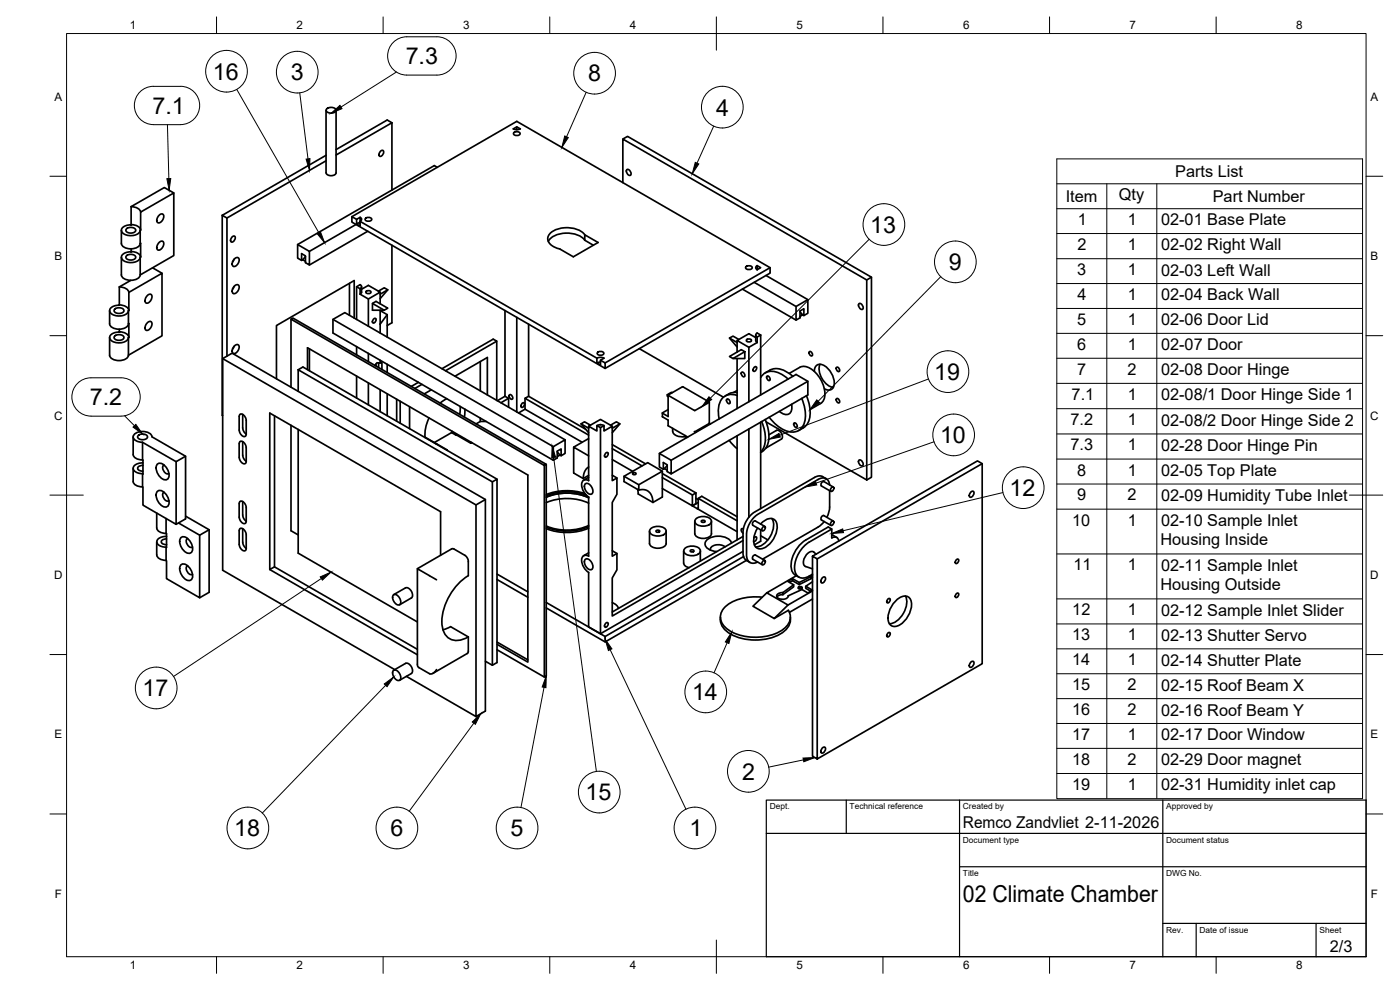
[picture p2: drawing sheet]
<svg xmlns="http://www.w3.org/2000/svg" width="420mm" height="297mm" viewBox="0 0 420 297" stroke-linecap="round" stroke-linejoin="round" font-family="sans-serif">
<!-- layer: Visible -->
<g fill="none" stroke="#000" stroke-width=".51">
<path d="M97.9 33.1v18.8M98 32.7a1.95 1.95 0 0 1 2.8 .2 1.67 1.67 0 0 1-2.8 .6zM100.9 33.1v18.8a1.73 1.73 0 0 1-3 0M117.6 36.8l-1.4-.8-15.3 8.9M117.6 36.8v20.3M117.6 36.8l-16.7 9.7M154 38.7l1.1-.6v.8M154 38.7l1.3 .2 .9-.2M154.2 39.9l.5-.4h.8l.6 .6a1.16 1.16 0 0 1-2 0zM155.1 38.1l1.1 .6M52.2 57.9l-2.9-1.6-10 5.7v5.5a2.4 2.4 0 0 0-2.9 1.7 3.5 3.5 0 0 0 5 .9l.7-1M97.9 46.6l-31.2 18"/>
<path d="M97.9 48.2l-29.8 17.2M114.2 45.4l.7-.3a1.16 1.16 0 0 1-1 1.8l-.2-.5zM131.2 50.2l-.9-.5-41 23.7M186.9 54.8v-13.1l73.2 42.3v60M186.9 41.7l1.4-.8 73.2 42.3v60l-1.4 .8M188.2 50.9a1.16 1.16 0 0 1 1 1.7 1.16 1.16 0 0 1-1-1.7zM36.4 77.2v5.3a3.2 3.2 0 0 0 4.3 1.4 1.73 1.73 0 0 0 1.4-1.4M36.4 69.1v3.9a3.2 3.2 0 0 0 4.3 1.4 1.73 1.73 0 0 0 1.4-1.4M37.9 68.7a1.95 1.95 0 0 1 2.8 .3 1.67 1.67 0 0 1-2.8 .5zM37.9 76.8a1.95 1.95 0 0 1 2.8 .2 1.67 1.67 0 0 1-2.8 .6zM39.3 74.7v.9a2.4 2.4 0 0 0-2.9 1.7 3.5 3.5 0 0 0 5 .9l.7-1M39.4 67.4a2.64 2.64 0 0 1 2.8 1.6"/>
<path d="M39.4 75.5a2.64 2.64 0 0 1 2.8 1.6M39.4 62a2.64 2.64 0 0 1 2.8 1.6M42.1 69.1l.1-5.5 10-5.7v18.8l-10.1 5.8M42.1 73.1v9.4M42.1 69.1v4M47.8 64.6a.77 .77 0 0 1 1.3 0 1.95 1.95 0 0 1-1.6 2.3 1.42 1.42 0 0 1 .3-2.3zM47.8 72.7a.77 .77 0 0 1 1.3 0 1.95 1.95 0 0 1-1.6 2.3 1.42 1.42 0 0 1 .3-2.3zM66.7 64.6l1.4 .8v41.5M66.7 64.6l.1 60.1M69.6 71.1l.8-.2a1.16 1.16 0 0 1-1 1.7l-.2-.5zM70.3 77.8l-.5 .8M70.4 77.6a.77 .77 0 0 1 1.3 0 1.95 1.95 0 0 1-1.6 2.4 1.42 1.42 0 0 1 .3-2.4z"/>
<path d="M90.9 77.9l.8 .5M91.7 77l-1.2 1.1v-2l1.2 .7v2l1.2 .7v-4.1l-3.6-2v4.1l1.2 .6M105.6 65l49.5-28.6 76 43.9v1.6l-49.5 28.6M106.8 67.4l-13.9 8M107 65.8l-1.4-.8v1.6l76 43.9v-1.6l-1.4-.8M108.1 66.6l-1.1 .7v-1.5l1.1-.6v2.7l-1.1-.6M108.1 66.4l71 41.1M108.1 65.2l.4 .5-.4 .7M109.6 65.6l.6-.3h.7l.7 .5a1.16 1.16 0 0 1-2 0zM110.4 69.4l-17.5 10.1M117.6 73.6v23.2l-1.4 .9M175.5 72.1l2.6 1.5"/>
<path d="M175.5 70.4a8 8 0 0 0-10.5-.2 2.5 2.5 0 0 0 1.4 4l1.7 .5 4 2.4 7.4-4.3-4-2.4v1.7M175.5 72.1a7.9 7.9 0 0 0-10.6-.2l-.3 .5M227.2 79.7l1.1 .6-1.1 .6zM227.2 79.7l-.4 .5 .4 .7M32.9 93.2v4a3.2 3.2 0 0 0 4.2 1.3 1.73 1.73 0 0 0 1.4-1.3M34.4 92.8a1.95 1.95 0 0 1 2.8 .3 1.67 1.67 0 0 1-2.8 .5zM35.7 91.6h.1M35.7 91.6a2.4 2.4 0 0 0-2.8 1.7 3.5 3.5 0 0 0 5 .9l.6-1M35.8 91.5l-.1 .1M35.8 99.6h-.1a2.4 2.4 0 0 0-2.8 1.8 3.5 3.5 0 0 0 5 .9l.6-1M35.8 86.1v5.4M35.8 98.8v.8"/>
<path d="M35.8 91.5a2.64 2.64 0 0 1 2.9 1.6M35.8 99.6a2.64 2.64 0 0 1 2.9 1.6M35.8 86.1a2.64 2.64 0 0 1 2.9 1.6M38.5 97.1l.2 4.1M38.5 93.2v4M38.7 93.1v-5.4l9.9-5.7v18.8l-10.1 5.8v-5.3M38.7 93.1l-.2 .1M39.2 84.1l-3.4 2M44.2 88.7a.77 .77 0 0 1 1.4 0 1.95 1.95 0 0 1-1.7 2.3 1.42 1.42 0 0 1 .3-2.3zM44.2 96.8a.77 .77 0 0 1 1.4 0 1.95 1.95 0 0 1-1.7 2.3 1.42 1.42 0 0 1 .3-2.3zM45.8 80.4l2.8 1.6M70.3 85.9l-.5 .9"/>
<path d="M70.4 85.8a.77 .77 0 0 1 1.3 0 1.95 1.95 0 0 1-1.6 2.3 1.42 1.42 0 0 1 .3-2.3zM87.3 95.8l.6-.4 76 43.9-.5 .4zM87.3 95.8v20.4M99.9 95.8l66.2 38.2M104.9 85v9.6M106.3 95.4v-11.2l-23.3 13.5v16M107 86l1.1 .6v1.7l2.5 1.4 3.5-2-3.5-2.1-2.1 1.2M108.1 85.4l-1.1 .6v9.8M108.1 85.4l.4 .5-.4 .7M108.5 86v1.6l-.4 .7M109.8 87.5a.82 .82 0 0 1 .9-.3 .82 .82 0 0 1 .6 .6 .82 .82 0 0 1-.8 .3 .82 .82 0 0 1-.7-.6zM110.6 89.7v8.2"/>
<path d="M111.8 91l3.5 2.1 1.1-.6-3.6-2.1-1 .6v2.1h3.5M112.1 95.8l.4-.3a.75 .75 0 0 1 .2 .9 .75 .75 0 0 1-.9 .4zM113.6 87.4l1.7-1.1 1.1 .7-2.3 1.3M114.1 93.2l2.1 1.2-2.1 2.9M114.1 87.7v3.4M114.1 93.1v6.8M116.2 94.4v6.7M116.4 87l-2.3 2.6M151.6 93.2v25.7l-2.3 1.3M155.1 95.2v28.4M158.6 97.3v21.6M222.8 86.7l16.1 9.3"/>
<path d="M223.8 80.1l.6-.3h.7l.7 .5a1.16 1.16 0 0 1-2 0zM226.4 84.7l12.5 7.3M229.9 82.7l12.5 7.2M231.1 80.3l-49.5 28.6M240.1 93.5l.8 1-.8 .4M240.9 94.5l.4 .2v-2.1l-1.2 .7v2.1l-1.2 .6v-4l3.5-2.1v4.1l-1.1 .7M257.8 91.1a1.16 1.16 0 0 1 1.1 1.7 1.16 1.16 0 0 1-1.1-1.7zM261.5 83.2l-1.4 .8M32.9 106.6a3.2 3.2 0 0 0 4.2 1.4 1.73 1.73 0 0 0 1.4-1.4M32.9 101.3v5.3M34.4 100.9a1.95 1.95 0 0 1 2.8 .2 1.67 1.67 0 0 1-2.8 .5zM38.7 101.2l-.2 .1"/>
<path d="M66.8 107.6l76.1 43.9 2.8-1.6v63.4l-2.8 1.7v-63.5M70.3 103.9l-.5 .9M70.4 103.8a.77 .77 0 0 1 1.3 0 1.95 1.95 0 0 1-1.6 2.3 1.42 1.42 0 0 1 .3-2.3zM89.5 110.9l58.3 33.7 1.4-.8v55l-1.4 .8-2.1-1.2M89.5 110.9v6.5M89.5 110.9l1.4-.8 58.3 33.7M92.3 110.9v-6.6l66.1 38.2v56.2l-9.2-5.4M92.9 104.7v6.6M107 104v2.5M107 112.8v6.6M110.6 106v2.5M110.6 114.9v6.6"/>
<path d="M112.7 109.3l.2 .5M113.6 108.9v1.4M114.1 108.1v.8l.5-.1v2M114.1 108.9l-1-.1-.6 .8M114.1 116.9v6.6M116.2 109.3v2.5M116.2 118.1v6.6M119 119.8v6.6M125.6 114.7l-2.2 1.2M126.6 115.3l-2.1 1.3M129.5 117l-2.2 1.2M132.7 110.6l15.3-8.8 1.1 .6-15.4 8.8"/>
<path d="M134.1 119.6l-2 1.3M136.5 112.9l9.8-5.6v11.2M144.1 108.5v8.8M149.1 102.4v17.7M151.6 118.9l1 .6-2.3 1.3M152.6 119.5v2.7M152.9 118.4a.82 .82 0 0 1 .8 .5 .82 .82 0 0 1-.1 .9l-.8-.7zM157.6 119.5v3.3l17.1 9.9M158.6 118.9l-1 .6 19.1 11M158.6 118.9l17.2 9.9M179.1 107.5v1.4M179.2 107.5l1.3-.3 .8 .3-1.1 .6v1.4l-1.1-.6"/>
<path d="M179.3 105.8l.5-.3h.8l.6 .5a1.16 1.16 0 0 1-2 0zM180.2 108.6l-1 .3M191.9 104.6l25.2 14.6M200.5 118.6l-.2-.2v.5l.2 .1M200.5 118.6v6.3M200.6 118.5l7.9 4.7 4.3-2.6M201.7 117.8l-.2-.1-1.2 .7M204.8 116.1l-4.3 2.4M204.8 116.1l8 4.5 .1 6.4M218.2 119.7a.82 .82 0 0 1 .8 .5 .82 .82 0 0 1-.2 .9l-.7-.7zM218.9 107l3.6-2.1 1 .6-3.5 2.1zM218.9 101.4l2.3 2.7"/>
<path d="M221.2 117.2l-1 .5M221.2 102.2v3.4M221.2 107.6v15M221.2 117.8h-1.6l-2 1M221.2 118.6a3.9 3.9 0 0 0-5.6 3.7l.2 3.4M221.7 101.9l-1.7-1.1-1.1 .6 2.3 1.4M222.6 111.7a.82 .82 0 0 1 .8 .5 .82 .82 0 0 1-.2 .9l-.7-.8zM223.5 105.5v2.1h-3.5M224 102a.82 .82 0 0 1 .9-.3 .82 .82 0 0 1 .6 .6 .82 .82 0 0 1-.9 .3 .82 .82 0 0 1-.6-.6zM224.7 104.2v16.3M226.3 110.2l.5-.2a.75 .75 0 0 1 .1 .9 .75 .75 0 0 1-.9 .4zM226.8 102.1l.4 .7"/>
<path d="M226.8 101.3l-2.1-1.2-3.5 2.1 3.5 2M226.8 100.5v1.7M227.2 101.1v1.7M227.2 102.8l-2.5 1.4M228.3 100.5l-1.1-.6-.4 .5 .4 .7M228.3 100.5l-1.1 .6M228.3 100.5v18M228.3 113.3a4.2 4.2 0 0 1 6.3-1l1.9 1.4M229.7 111.9a5.5 5.5 0 0 1 7.4 .3l.8 .7M230.1 112.9a.79 .79 0 0 1 .9 .4 .79 .79 0 0 1-.1 .9l-.7-.5zM236.9 112l3.1-1.8a3.8 3.8 0 0 1 4.3 1.1 8.5 8.5 0 0 1 2.9 8.8l-.9 .9M240.6 119.5a9.6 9.6 0 0 1 .2 8.7 4.2 4.2 0 0 1-5.8 .7l-2.6-1.9-1.6-1.8"/>
<path d="M242 118.7a9.6 9.6 0 0 1 .2 8.7l-1.1 1-1.5 .8M242.4 114.4l-41 23.7M242.9 105.6a.76 .76 0 0 1 .8 .3 .76 .76 0 0 1-.1 .9l-.7-.5zM244.4 111.4a1.83 1.83 0 0 1 .9-1.9 1.83 1.83 0 0 1 2.1 .2 5.9 5.9 0 0 1 2.7 6.6 1.76 1.76 0 0 1-2.7 .3M246.1 109.3a5.7 5.7 0 0 0 4 6.9M251 119.6a.76 .76 0 0 1 .8 .4 .76 .76 0 0 1-.1 .9l-.6-.5zM251 110.3a.76 .76 0 0 1 .8 .3 .76 .76 0 0 1-.1 .9l-.6-.5zM40 131.1v5.3a2.49 2.49 0 0 0 2.8 1.6M41.5 130.7a1.95 1.95 0 0 1 2.8 .3 1.67 1.67 0 0 1-2.8 .5zM42.8 132.7l10.1 5.8 2.8-1.6M42.8 132.7v5.3M42.8 138v8.1"/>
<path d="M42.8 132.7a2.49 2.49 0 0 1-2.8-1.6 3.2 3.2 0 0 1 4.2-1.4 1.73 1.73 0 0 1 1.4 1.4l10.1 5.8v18.8l-2.8 1.6M42.9 139.6l-.8 .1a.77 .77 0 0 0-.8 .8 .77 .77 0 0 0 .8 .8l.8 .1M42.9 138.9a2.41 2.41 0 0 0-2.9 1.7l.7 1 .9 .4 1.2 .1M47.1 139.4a1.66 1.66 0 0 1 2.6 .5 2.91 2.91 0 0 1 .5 3.9 3 3 0 0 1-3.3-2.9zM49.2 139.5a1.62 1.62 0 0 0-.1 1.8 1.62 1.62 0 0 0 1.6 .8M52.9 138.5v18.8l-10-5.7-.1-5.5M72 124.3a1.64 1.64 0 0 1 1.9 1.9v4.1a.63 .63 0 0 1-.3 .6 .63 .63 0 0 1-.8 0l-.6-.6-.4-1.3v-4.1zM72 132.5a1.64 1.64 0 0 1 1.9 1.8v4.1a.63 .63 0 0 1-.3 .7 .63 .63 0 0 1-.8-.1l-.6-.6-.4-.8v-4.5zM72.8 124.3l.1 4.5 .4 .8 .6 .6M72.8 132.5v4.1M72.9 136.6l.4 1.2 .6 .6M82.4 124.7v45.4"/>
<path d="M87.3 127.6v31.6l2.2 1.3M89.5 128.8v37.2l35.8 20.6M120.1 120.4v6.6M122.9 122v6.6M127.6 131.2l3.4 2.1M128.8 125.4a10.8 10.8 0 0 0-1.2 5.9M131.1 133.3l3.1 1.7M134.1 135.1h.1M135.5 129.8l-5.2 3M135.5 129.8l1.4 .8M135.7 129.4v.2l1.4 .8M135.7 129.6l-.2 .2"/>
<path d="M137.1 130.4l4.2 2.6M137.1 130.5l-.2 .1M137.1 130.4l-.2 .2M138.1 121.9l-.1 2.4M139.5 122.7l-.1 2.4M141.3 132.6v.4l.3-.2M144.1 125.4v1.1M145.9 126.5h-1.8l-1.2 .7M156.7 121.1l.4-.3a.75 .75 0 0 1 .2 1 .75 .75 0 0 1-.9 .3zM157.6 122.8l-2 1.1M163.9 139.3v63.5l-.5 .3v-63.4M167.2 135.6l.9 .9-.9 .5"/>
<path d="M168.1 136.5l.3 .2v-2l-1.2 .7v2l-1.1 .7v-4.1l3.5-2v4l-1.2 .7M169.6 132l-66.1-38.2-3.6 2v4.1l66.2 38.2M174.4 127.2l2.3 2.6M176.7 127.9l3.5-2.1 3.5 2.1M176.7 136.8l-4.5-2.6v7.7l2.8 1.7 1.7-1M176.7 131.7l-4.5 2.5M177.2 127.6l-1.8-1-1 .6 2.3 1.3M179.2 127.7l1.3-.3 .8 .3M180.1 127.4h.3M180.2 128.3l-1.1-.6v1.6l-2.4-1.4v16.3a1.39 1.39 0 0 0-1.8 .1 1.39 1.39 0 0 0-.3 1.7l.7 1.8 1.4 1.3M181.8 136l.4-.3a.75 .75 0 0 1 .2 1 .75 .75 0 0 1-.9 .3zM183.2 127.6l1.8-1 1 .6-2.3 1.3"/>
<path d="M183.7 137.9l6.2 3.5M183.7 133.4l10 5.8M183.7 134.6l9 5.2M186 127.2l-2.3 2.6M197.9 136l41-23.6 3.5 2v4.1l-41 23.7M198.8 123.9v1.1l1.7 1.1M198.8 124l1.7 1M200.2 139.7l-1.1 1.1v-2l1.1 .7v2l1.2 .7v-4.1l-3.5-2.1v4.1l1.2 .7M200.5 122.9l-1.6 1.1M200.5 126v1.7M200.5 127.7l5.9 3.4M200.5 124.9l.1 .1"/>
<path d="M201.9 128.5a2.24 2.24 0 0 0 2.6 2.6l1.1-.1M205.6 130.7v.3l.3 .2M205.9 131.2l.2 .1M212.8 127.1l-4.4 2.4 .4 .2M212.9 127h-.1M212.9 127l.3 .2M218.8 132.1l2.4 2.5M221.2 130.8v31.2M224.7 128.7v26.5M228.3 126.7v25.9M228.6 126.5a9.7 9.7 0 0 1 .2 8.6l-.5 .5M229.6 125.9a9.6 9.6 0 0 1 .2 8.6l-1.5 1.2"/>
<path d="M229.9 126.6l30.2 17.4M230.8 130.5l2.2-1.4a1.73 1.73 0 0 1 1.5 2.6l-4.7 2.7M237.6 121.3a2.05 2.05 0 0 1-.2 2.2 2.05 2.05 0 0 1-2 .8l-1.5-.9M238.3 127a.79 .79 0 0 1 .8 .4 .79 .79 0 0 1-.1 .9l-.6-.5zM246.3 121.1l-3.2 1.8M257.8 138a1.16 1.16 0 0 1 1.1 1.8 1.16 1.16 0 0 1-1.1-1.8zM294.8 139.1l-49.5 28.6M40 144.5a2.49 2.49 0 0 0 2.8 1.6M40 140.5v4M47 154l.1 4.4a2.49 2.49 0 0 0 2.8 1.6M47.1 147.6a1.66 1.66 0 0 1 2.6 .5 2.91 2.91 0 0 1 .5 3.9 3 3 0 0 1-3.3-2.9zM49.2 147.7a1.62 1.62 0 0 0-.1 1.8 1.62 1.62 0 0 0 1.6 .8"/>
<path d="M49.8 155.6l.2 18 9.9 5.8v-18.8M53.6 156.9l6.3 3.7 2.9-1.7M55.7 154.9l7.1 4v18.8l-2.9 1.7M72 150.5a1.64 1.64 0 0 1 1.9 1.8v4.1a.63 .63 0 0 1-.3 .7 .63 .63 0 0 1-.8-.1l-.6-.6-.4-1.2v-4.1zM72 158.6a1.64 1.64 0 0 1 1.9 1.9v4.1a.63 .63 0 0 1-.3 .6 .63 .63 0 0 1-.8-.1l-.6-.5-.4-.9v-4.5zM72.8 150.5l.1 4.5 .4 .8 .6 .6M72.8 158.7l.1 4.4 .4 .8 .6 .6M145.7 149.9l-76-43.9-2.9 1.6v63.5l51.7 29.8M147.8 144.6v55M163.9 150.8a16 16 0 0 1 12.8 .2M163.9 149.2a16 16 0 0 1 12.8 .1M175.6 148.1a17.2 17.2 0 0 0-11.7 .3"/>
<path d="M175.6 145.2a1.96 1.96 0 0 1 2.3 2.2 .86 .86 0 0 1-.6 .9 .86 .86 0 0 1-1-.4l-.9-1.6zM176 148.6a16.2 16.2 0 0 0-12.1 .2M176.7 149.1v17.8a1.39 1.39 0 0 0-1.8 0 1.39 1.39 0 0 0-.3 1.8l.7 1.8 1.4 1.3v16.3l3.5 2M176.7 143.2l-1.5 .9M176.7 157.6a16 16 0 0 1-12.8 .2M176.7 158.5a16.9 16.9 0 0 1-12.8 .1M176.7 158a16.9 16.9 0 0 1-12.8 .2M176.7 140.1l-1.2 1.3-.5 2.2M183.7 142.6l1.4 .8M187.3 142.9l4.4 2.5v1.7l-4.4-2.6v-1.6l7.1-4.1 4.4 2.6-7.1 4M190 141.9l.5-.1 .4 .4-.7 .2-.4-.2zM191.4 146.9l.1 1.3 4.5 2.6-.4-2-.9-1.3-1.4-.6-1.6 .2"/>
<path d="M194.9 159.4v3.6a2.9 2.9 0 0 0 4.3 1.1l.7-.7v-.4v-3.6M195.3 158.7a3.4 3.4 0 0 1 4.6 .3 1.57 1.57 0 0 1-1.8 1.8h-1.3a1.43 1.43 0 0 1-1.5-.6 1.43 1.43 0 0 1 0-1.5zM196.9 159.3l.7-.2 .4 .4-.7 .2zM198.8 143.3l9 5.2 1.1-.6M198.8 146.6l9 5.2v-3.3M198.8 141.4v7.7l-2.8 1.7M198.8 142.1l10.1 5.8M199.4 140.6l.8 .5M208.5 156.4v3.7a2.9 2.9 0 0 0 4.3 1l.6-.6 .1-.4v-3.7M208.8 155.7a3.4 3.4 0 0 1 4.6 .4 1.57 1.57 0 0 1-1.7 1.7h-1.3a1.43 1.43 0 0 1-1.5-.5 1.43 1.43 0 0 1-.1-1.6zM208.9 149.5l.6 .4M208.9 147.9v3.3"/>
<path d="M209.5 152.8v-3.3l1.1-.6 10.6 6.1M209.5 152.4l-.3 .2M209.5 150.8l-1.7 1 13.4 7.7M209.5 149.5l11.7 6.8M210.5 156.3l.7-.2 .4 .4-.7 .2zM223.1 158.7l-.2-.1a.69 .69 0 0 0-.5 .7 .69 .69 0 0 0 .6 .7M226.7 156.3l2.8 1.7M226.7 156.3a.87 .87 0 0 0-.8 1.3l2.9 1.6M228.3 157.2a3.3 3.3 0 0 1 4.2-1.2 4.8 4.8 0 0 1-.3 5.7 4.5 4.5 0 0 1-4.9 2.8 3 3 0 0 1-1-3.6l1.1-2.5M228.3 159v3.4l-1.9 1.1M229 158.2l.4-.3a.76 .76 0 0 1 .1 .9 .76 .76 0 0 1-.8 .4v-.6zM231.6 155.6a6.2 6.2 0 0 1-2 7.3l-.6 .5a3.2 3.2 0 0 1-2.3 .7"/>
<path d="M247.4 156.5l-1.9 1.7-16.6 9.6M248 143.6a2.72 2.72 0 0 0-3.6-.3l-18 10.4-1.8 1.6-1 1.7-.6 2.4v7.1l.3 .9 .7 .8M249 145.5a2.08 2.08 0 0 0-1.2-2 2.08 2.08 0 0 0-2.3 .4l-18 10.4-2 1.9-.8 1.4-.6 2v7.5l.5 1.2 .7 .6 1 .1 1.1-.4M249 147.2v5.4l-.8 2.6M249.5 146.3l.5-.2a.76 .76 0 0 1 .1 .9 .76 .76 0 0 1-.8 .3l-.1-.5zM249.5 156.5l.5-.2a.76 .76 0 0 1 .1 .9 .76 .76 0 0 1-.8 .4l-.1-.6zM249.6 158.7l-6.7 3.9a9 9 0 0 0-4.2 9.3 2.57 2.57 0 0 0 4.2 .9l.9-.5M250.1 146.1l-2.8-1.6a.87 .87 0 0 0-.8 1.3l2.8 1.6M250.1 156.3l-2.8-1.6a.87 .87 0 0 0-.8 1.3l2.8 1.6M291.3 147.7l.8-.3a1.16 1.16 0 0 1-1 1.8l-.2-.5zM47 162.6l.1 3.9a2.49 2.49 0 0 0 2.8 1.6M50 161.7l-.8 .1a.77 .77 0 0 0-.8 .8 .77 .77 0 0 0 .8 .7l.8 .1"/>
<path d="M50 160.9a2.41 2.41 0 0 0-2.9 1.8l.7 .9 .9 .4 1.2 .2M54.2 161.4a1.66 1.66 0 0 1 2.5 .6 2.91 2.91 0 0 1 .5 3.9 3 3 0 0 1-3.2-2.9zM54.2 169.6a1.66 1.66 0 0 1 2.5 .6 2.91 2.91 0 0 1 .5 3.9 3 3 0 0 1-3.2-3zM56.3 161.6a1.62 1.62 0 0 0-.1 1.7 1.62 1.62 0 0 0 1.6 .8M56.3 169.8a1.62 1.62 0 0 0-.1 1.7 1.62 1.62 0 0 0 1.6 .8M81 170.9l44.3 25.6M118.1 178.5a1.51 1.51 0 0 1 1.9 1.2 1.05 1.05 0 0 1 .4 1.1 1.05 1.05 0 0 1-1 .7 2.28 2.28 0 0 1-1.3-3zM118.2 178.4l3.5-2a2.02 2.02 0 0 1 1.8 3M123.4 179.4l-3.5 2.1M125.3 170.6l5.7 3.4M132.2 166.6v-13.1l-51.2-29.6v47l1.4-.8 42.9 24.7M149.2 173.9l9.2 5.3"/>
<path d="M149.2 172.2l9.2 5.4M175.6 167.8a1.96 1.96 0 0 1 2.3 2.2 .86 .86 0 0 1-.6 1 .86 .86 0 0 1-1-.5l-.9-1.5zM176.7 165.9l-1.5 .8M183.7 165.3l1.4 .8M205.2 165.3v3.7a1.64 1.64 0 0 0 1.6 1.3M205.5 164.6a3.4 3.4 0 0 1 4.6 .3 1.57 1.57 0 0 1-1.8 1.8h-1.2a1.43 1.43 0 0 1-1.5-.6 1.43 1.43 0 0 1-.1-1.5zM207.1 165.2l.7-.2 .5 .4-.7 .2zM210.2 165.3v3M217.6 164.1a3.1 3.1 0 0 0-4.4 .6v.4M219.5 162.9a4.3 4.3 0 0 0-4.9-2 2.75 2.75 0 0 0-3 2.7 3.8 3.8 0 0 0 3.5 1.9M223 162.2l-39.3 22.6v-11.4l1.4-2.4v-4.9l-1.4 .8v-16.1l1.4-2.5v-4.9l-1.4 .8v-16.3l-2.4 1.4v-1.6l-1.1 .6v61.8M223 165.4l-42.8 24.7"/>
<path d="M223 161l-39.3 22.6M223.2 167l-41.6 24v1.6l42.4-24.5M224 168.2l1.1 .6M226.3 161.4l.5-.4a.82 .82 0 0 1 .2 1 .82 .82 0 0 1-.8 .5M226.7 166.5l2.8 1.7M226.7 166.5a.87 .87 0 0 0-.8 1.3l2.9 1.6M228.3 160.7l2.1 1.3M228.8 179.2a14 14 0 0 0-11.5 3.3 4 4 0 0 0 .7 6 15.5 15.5 0 0 0 17.5-.1 4 4 0 0 0 1.1-5.3M229 168.4l.4-.3a.76 .76 0 0 1 .1 .9 .76 .76 0 0 1-.8 .4v-.6zM234.9 177.8v.6M235 178.4l-1.3 .3-.5 .4M235 177.8a1.21 1.21 0 0 0-1.4 .2 1.21 1.21 0 0 0-.3 1.3 2.36 2.36 0 0 0 3.2-.2l.1-.4"/>
<path d="M237.8 173.6v.6l2.1 1.2M237.8 174.2l-.8 .5M238.2 175.5v.6l-3.3 2.3M239 172.7l-8.9 5.2-4.1 4 6.3 3.7 4.2-4.1-6.4-3.6M239.6 176.5l.5-.1 .6 .1M239.7 176.1l.6-.1 .5 .5-.8 .2-.5-.2zM239.9 174.8v.6M241.8 170l2 .7M241.8 162l6.8-3.9 1 .6v2.7a1.26 1.26 0 0 1 1.4-.2 1.26 1.26 0 0 1 .7 1.1M241.8 175.9v.6l1.5 .9M241.8 162a9.1 9.1 0 0 0-4.1 9.2 3.2 3.2 0 0 0 2.1 2M243.4 173l-3.5 1.8-2.1-1.2-1.4 .8 1.8 1.1-3.3 2.3"/>
<path d="M243.4 173v.6l-3.5 1.8M243.8 166.9v60l1.5 .8v-60l-1.5-.8 49.5-28.6 1.5 .8v60l-49.5 28.6M243.8 174.6l-2 1.3 2 1.2-1.4 .8-1.7-1-4.1 2M243.8 179.7l-6.9 4M243.8 177.3l-7.3 4.2M243.9 172.5l-.5 .5M243.9 173.2l-.5 .4M244.9 166.3a1.72 1.72 0 0 0-1.6-.8 1.72 1.72 0 0 0-1.4 1.1 2.71 2.71 0 0 0-.4 3.2l.3 .2M246.8 173.4l.7-.3a1.16 1.16 0 0 1-1 1.8l-.2-.5zM249.6 160.5l1.5 .8M266.4 179.8l.5-.3a.76 .76 0 0 1 .1 .9 .76 .76 0 0 1-.8 .4v-.5zM271.7 178.8a6.7 6.7 0 0 1-3.1 7.9l-1.7 .4"/>
<path d="M287 168l.5-.3a.76 .76 0 0 1 .1 .9 .76 .76 0 0 1-.9 .4v-.5zM287 178.2l.5-.3a.76 .76 0 0 1 .1 .9 .76 .76 0 0 1-.9 .4v-.5zM135.2 188l5.3 3.1M135.2 188l-2.3 1M140.5 191.1v4.4l-.1 .5-10.5 6M140.6 191.1a4.8 4.8 0 0 1-7.4-1.4 13.9 13.9 0 0 1 2.8-12.7l2.6-2.9 1.9-1.4v-4.6l-.3-.8-.7-.7-3.3-1.9-.5-.1-10.4 6v29.1l.3 .5 3.5 2 .9-.2 1-1.1M149.2 192.6l9.2 5.4M149.2 195l14.2 8.1M163.9 182.4l17.7 10.2M163.9 180.8l17.7 10.2M181.8 187l.4-.2a.75 .75 0 0 1 .2 .9 .75 .75 0 0 1-.9 .3zM183.7 180.8l1.1 .6 .8 1.1"/>
<path d="M216.2 185.2a5.6 5.6 0 0 0 4.1 5.6 16.2 16.2 0 0 0 14.7-1.1 4.9 4.9 0 0 0 2.2-3.7M236.6 183.1l-4.3 2.5M237.2 185.2v.8M266.4 190l.5-.3a.76 .76 0 0 1 .1 .9 .76 .76 0 0 1-.8 .4v-.5zM268.8 180.3a3 3 0 0 1 4.2-.9 5.6 5.6 0 0 1-1.2 6.5l-.5 .6a3 3 0 0 1-4.2 .9 5.6 5.6 0 0 1 1.1-6.5zM291.3 198.7l.8-.2a1.16 1.16 0 0 1-1 1.7l-.2-.5zM118.1 201.2a1.51 1.51 0 0 1 1.9 1.1 1.05 1.05 0 0 1 .4 1.2 1.05 1.05 0 0 1-1 .7 2.28 2.28 0 0 1-1.3-3zM118.2 201.1l3.5-2.1a2.02 2.02 0 0 1 1.8 3.1M122 202.9l20.9 12.1M123.4 202.1l-3.5 2M246.8 224.5l.7-.3a1.16 1.16 0 0 1-1 1.7l-.2-.4z"/>
</g>
<g fill="#000">
<circle cx="39.2" cy="75.6" r=".25"/>
<circle cx="39.2" cy="67.5" r=".25"/>
<circle cx="35.7" cy="99.6" r=".25"/>
</g>
<!-- layer: BORDER -->
<g fill="none" stroke="#000" stroke-width=".3">
<path d="M20 10.1h390v276.9h-390zM65 5.1v5M115 5.1v5M165 5.1v5M215 5.1v10M265 5.1v5M315 5.1v5M365 5.1v5M15 52.9h5M410 52.9h5M15 100.7h5M410 100.7h5"/>
<path d="M15 148.6h10M405 148.6h10M15 196.4h5M410 196.4h5M15 244.2h5M410 244.2h5M65 287v5M115 287v5M165 287v5M215 282.1v9.9M265 287v5M315 287v5"/>
<path d="M365 287v5"/>
</g>
<!-- layer: TITLEBLOCK -->
<path d="M230 240.1h180v46.9h-180zM230 250h180M254 240.1v9.9M288 240.1v46.9M349 240.1v46.9M288 260.1h122M349 277.1h61M359 277.1v9.9M395 277.1v9.9" fill="none" stroke="#000" stroke-width=".36"/>
<!-- layer: Parts Lists -->
<g fill="none" stroke="#000" stroke-width=".3">
<path d="M317.2 47.7h91.7v191.9h-91.7zM317.2 55.1h91.7M332.2 55.1v184.5M347.2 55.1v184.5M317.2 62.6h91.7M317.2 70.1h91.7M317.2 77.6h91.7M317.2 85.1h91.7M317.2 92.5h91.7M317.2 100h91.7M317.2 107.5h91.7M317.2 115h91.7"/>
<path d="M317.2 122.6h91.7M317.2 130.2h91.7M317.2 137.7h91.7M317.2 145.2h91.7M317.2 152.8h91.7M317.2 166.2h91.7M317.2 179.7h91.7M317.2 187.2h91.7M317.2 194.7h91.7M317.2 202.1h91.7M317.2 209.6h91.7M317.2 217.1h91.7"/>
<path d="M317.2 224.5h91.7M317.2 232.1h91.7"/>
</g>
<!-- layer: Balloons -->
<g fill="none" stroke="#000" stroke-width=".3">
<path d="M118 12.7a5.7 5.7 0 0 1 4.1-1.7h9a5.7 5.7 0 0 1 5.8 5.8 5.7 5.7 0 0 1-5.8 5.7h-9a5.7 5.7 0 0 1-5.3-3.5 5.7 5.7 0 0 1 1.2-6.3zM46.1 37.4h8.1M46.1 37.4a5.7 5.7 0 0 1-5.8-5.8 5.7 5.7 0 0 1 5.8-5.7h8.1a5.7 5.7 0 0 1 5.7 5.7 5.7 5.7 0 0 1-5.7 5.8M23.3 115a5.7 5.7 0 0 1 4-1.6h9a5.8 5.8 0 0 1 5.8 5.7 5.8 5.8 0 0 1-5.8 5.8l-9-.1a5.7 5.7 0 0 1-5.3-3.5 5.7 5.7 0 0 1 1.3-6.3z"/>
<circle cx="68" cy="21.4" r="6.3"/>
<circle cx="89.2" cy="21.7" r="6.3"/>
<circle cx="178.4" cy="22" r="6.3"/>
<circle cx="216.8" cy="32.1" r="6.3"/>
<circle cx="265.3" cy="67.4" r="6.3"/>
<circle cx="286.7" cy="78.6" r="6.3"/>
<circle cx="284.5" cy="111.5" r="6.3"/>
<circle cx="286.2" cy="130.5" r="6.3"/>
<circle cx="307.1" cy="146.3" r="6.3"/>
<circle cx="46.9" cy="206.4" r="6.3"/>
<circle cx="211.8" cy="207.6" r="6.3"/>
<circle cx="179.8" cy="237.7" r="6.3"/>
<circle cx="224.6" cy="231.4" r="6.3"/>
<circle cx="74.4" cy="248.4" r="6.3"/>
<circle cx="119.1" cy="248.4" r="6.3"/>
<circle cx="155.2" cy="248.4" r="6.3"/>
<circle cx="208.6" cy="248.4" r="6.3"/>
</g>
<!-- layer: 0 -->
<g fill="#000" stroke="#000" stroke-width=".3">
<path d="M99.4 34l2.6-2.4 .6 1zM50.1 53.6h1.1l-.4 3.5zM91.9 47.7l1.1-.1-.1 3.5zM169.5 40.8l1.1 .5-2 2.9zM208.7 48.7l1 .5-1.9 2.9zM95.1 70.1l1.1-.6 1.2 3.3zM212.8 119l.8 .9-2.9 2zM39.9 128.2l.9-.9 2 2.9zM165.7 133.8l1.1 3.4-1.2 .1zM230.7 131.8l3.1-1.7 .4 1zM245.1 120l.9 .8-2.9 2.1zM241.6 146.1l3.1-1.7 .4 1.1z"/>
<path d="M249.6 160.1l3.3-1.4 .3 1.1zM96.1 173.1l3.3-1.5-2.6 2.5zM181.6 191.8l2 2.9-1 .5zM219.6 189.6l-.8 3.5-1.1-.5zM115.3 205.2l2.9-2.1-2 2.9zM141.7 216.6l2.6-2.4-1.6 3.1zM163.9 202.8v3.5l-1.2-.2zM241 227.4l3.6-.1-3.4 1.3z"/>
</g>
<g fill="none" stroke="#000" stroke-width=".3">
<path d="M50.2 37.4l.5 16.2M71.1 26.8l24.6 43M90 27.9l2.4 19.8M119 21.6l-16.7 10.5M175.9 27.7l-5.9 13.3M214.2 37.9l-5 11M260.8 71.8l-47.6 47.7M282.3 83l-36.7 37.4M278.6 113.7l-44.6 16.9M37.4 124.8l2.9 2.9M166.2 137.3l12.8 94.2M280.3 132.6l-35.4 12.4"/>
<path d="M301 147.8l-48 11.4M96.4 173.6l-44.3 29.4M183.1 194.9l22.8 47.9M218.2 192.8l-3.9 9.1M115.7 205.6l-37 38.4M142.2 217l-19.4 26.4M163.3 206.2l-7 36.1M241.1 228l-10.4 2.2"/>
</g>
<g font-size="7">
<text x="63.9" y="23.9">16</text>
<text x="121.8" y="19.2">7.3</text>
<text x="87.3" y="24.1">3</text>
<text x="176.5" y="24.4">8</text>
<text x="45.7" y="34.2">7.1</text>
<text x="214.9" y="34.7">4</text>
<text x="261.2" y="69.8">13</text>
<text x="284.8" y="81">9</text>
<text x="280.4" y="114">19</text>
<text x="27" y="121.6">7.2</text>
<text x="282.1" y="133">10</text>
<text x="303" y="148.9">12</text>
<text x="42.8" y="208.9">17</text>
<text x="207.7" y="210.1">14</text>
<text x="222.7" y="233.9">2</text>
<text x="175.7" y="240.1">15</text>
<text x="70.3" y="250.9">18</text>
<text x="117.2" y="250.9">6</text>
<text x="153.2" y="250.9">5</text>
<text x="206.9" y="251">1</text>
<text x="289" y="270.6">02 Climate Chamber</text>
</g>
<g font-size="4.9">
<text x="352.7" y="53.1">Parts List</text>
<text x="319.8" y="60.6">Item</text>
<text x="335.8" y="60.1">Qty</text>
<text x="364" y="60.6">Part Number</text>
<text x="323.5" y="67.5">1</text>
<text x="338.5" y="67.5">1</text>
<text x="348.5" y="67.6">02-01 Base Plate</text>
<text x="323.4" y="75">2</text>
<text x="338.5" y="75">1</text>
<text x="348.5" y="75.1">02-02 Right Wall</text>
<text x="323.3" y="82.5">3</text>
<text x="338.5" y="82.5">1</text>
<text x="348.5" y="82.7">02-03 Left Wall</text>
<text x="323.4" y="90">4</text>
<text x="338.5" y="90">1</text>
<text x="348.5" y="90.1">02-04 Back Wall</text>
<text x="323.3" y="97.5">5</text>
<text x="338.5" y="97.5">1</text>
<text x="348.5" y="97.6">02-06 Door Lid</text>
<text x="323.3" y="104.9">6</text>
<text x="338.5" y="104.9">1</text>
<text x="348.5" y="105">02-07 Door</text>
<text x="323.3" y="112.4">7</text>
<text x="338.4" y="112.4">2</text>
<text x="348.5" y="112.5">02-08 Door Hinge</text>
<text x="321.6" y="119.9">7.1</text>
<text x="338.5" y="119.9">1</text>
<text x="348.5" y="120.1">02-08/1 Door Hinge Side 1</text>
<text x="321.3" y="127.5">7.2</text>
<text x="338.5" y="127.5">1</text>
<text x="348.5" y="127.7">02-08/2 Door Hinge Side 2</text>
<text x="321.3" y="135.1">7.3</text>
<text x="338.5" y="135.1">1</text>
<text x="348.5" y="135.2">02-28 Door Hinge Pin</text>
<text x="323.3" y="142.7">8</text>
<text x="338.5" y="142.7">1</text>
<text x="348.5" y="142.8">02-05 Top Plate</text>
<text x="323.3" y="150.1">9</text>
<text x="338.4" y="150.1">2</text>
<text x="348.5" y="150.2">02-09 Humidity Tube Inlet</text>
<text x="321.8" y="157.7">10</text>
<text x="338.5" y="157.7">1</text>
<text x="348.5" y="157.8">02-10 Sample Inlet</text>
<text x="348.3" y="163.7">Housing Inside</text>
<text x="322.1" y="171.1">11</text>
<text x="338.5" y="171.1">1</text>
<text x="348.5" y="171.3">02-11 Sample Inlet</text>
<text x="348.3" y="177.2">Housing Outside</text>
<text x="321.8" y="184.6">12</text>
<text x="338.5" y="184.6">1</text>
<text x="348.5" y="184.7">02-12 Sample Inlet Slider</text>
<text x="321.8" y="192.1">13</text>
<text x="338.5" y="192.1">1</text>
<text x="348.5" y="192.3">02-13 Shutter Servo</text>
<text x="321.8" y="199.6">14</text>
<text x="338.5" y="199.6">1</text>
<text x="348.5" y="199.7">02-14 Shutter Plate</text>
<text x="321.8" y="207.1">15</text>
<text x="338.4" y="207.1">2</text>
<text x="348.5" y="207.2">02-15 Roof Beam X</text>
<text x="321.8" y="214.5">16</text>
<text x="338.4" y="214.5">2</text>
<text x="348.5" y="214.7">02-16 Roof Beam Y</text>
<text x="321.8" y="222">17</text>
<text x="338.5" y="222">1</text>
<text x="348.5" y="222.1">02-17 Door Window</text>
<text x="321.8" y="229.5">18</text>
<text x="338.4" y="229.5">2</text>
<text x="348.5" y="229.6">02-29 Door magnet</text>
<text x="321.8" y="237">19</text>
<text x="338.5" y="237">1</text>
<text x="348.5" y="237.1">02-31 Humidity inlet cap</text>
<text x="289" y="248.5">Remco Zandvliet 2-11-2026</text>
<text x="399.1" y="285.7">2/3</text>
</g>
<g font-size="3.5">
<text x="39" y="8.8">1</text>
<text x="89" y="8.8">2</text>
<text x="139" y="8.8">3</text>
<text x="189" y="8.8">4</text>
<text x="239" y="8.8">5</text>
<text x="289" y="8.8">6</text>
<text x="339" y="8.8">7</text>
<text x="389" y="8.8">8</text>
<text x="16.3" y="30.2">A</text>
<text x="411.3" y="30.2">A</text>
<text x="16.3" y="78">B</text>
<text x="411.3" y="78">B</text>
<text x="16.2" y="125.9">C</text>
<text x="411.2" y="125.9">C</text>
<text x="16.2" y="173.7">D</text>
<text x="411.2" y="173.7">D</text>
<text x="16.3" y="221.6">E</text>
<text x="411.3" y="221.6">E</text>
<text x="16.4" y="269.4">F</text>
<text x="411.4" y="269.4">F</text>
<text x="39" y="290.8">1</text>
<text x="89" y="290.8">2</text>
<text x="139" y="290.8">3</text>
<text x="189" y="290.8">4</text>
<text x="239" y="290.8">5</text>
<text x="289" y="290.8">6</text>
<text x="339" y="290.8">7</text>
<text x="389" y="290.8">8</text>
</g>
<g font-size="2.5">
<text x="231" y="242.9">Dept.</text>
<text x="255" y="242.9">Technical reference</text>
<text x="289" y="242.9">Created by</text>
<text x="350" y="242.9">Approved by</text>
<text x="289" y="252.8">Document type</text>
<text x="350" y="252.8">Document status</text>
<text x="289" y="262.9">Title</text>
<text x="350" y="262.9">DWG No.</text>
<text x="350" y="279.9">Rev.</text>
<text x="360" y="279.9">Date of issue</text>
<text x="396" y="279.9">Sheet</text>
</g>
</svg>
